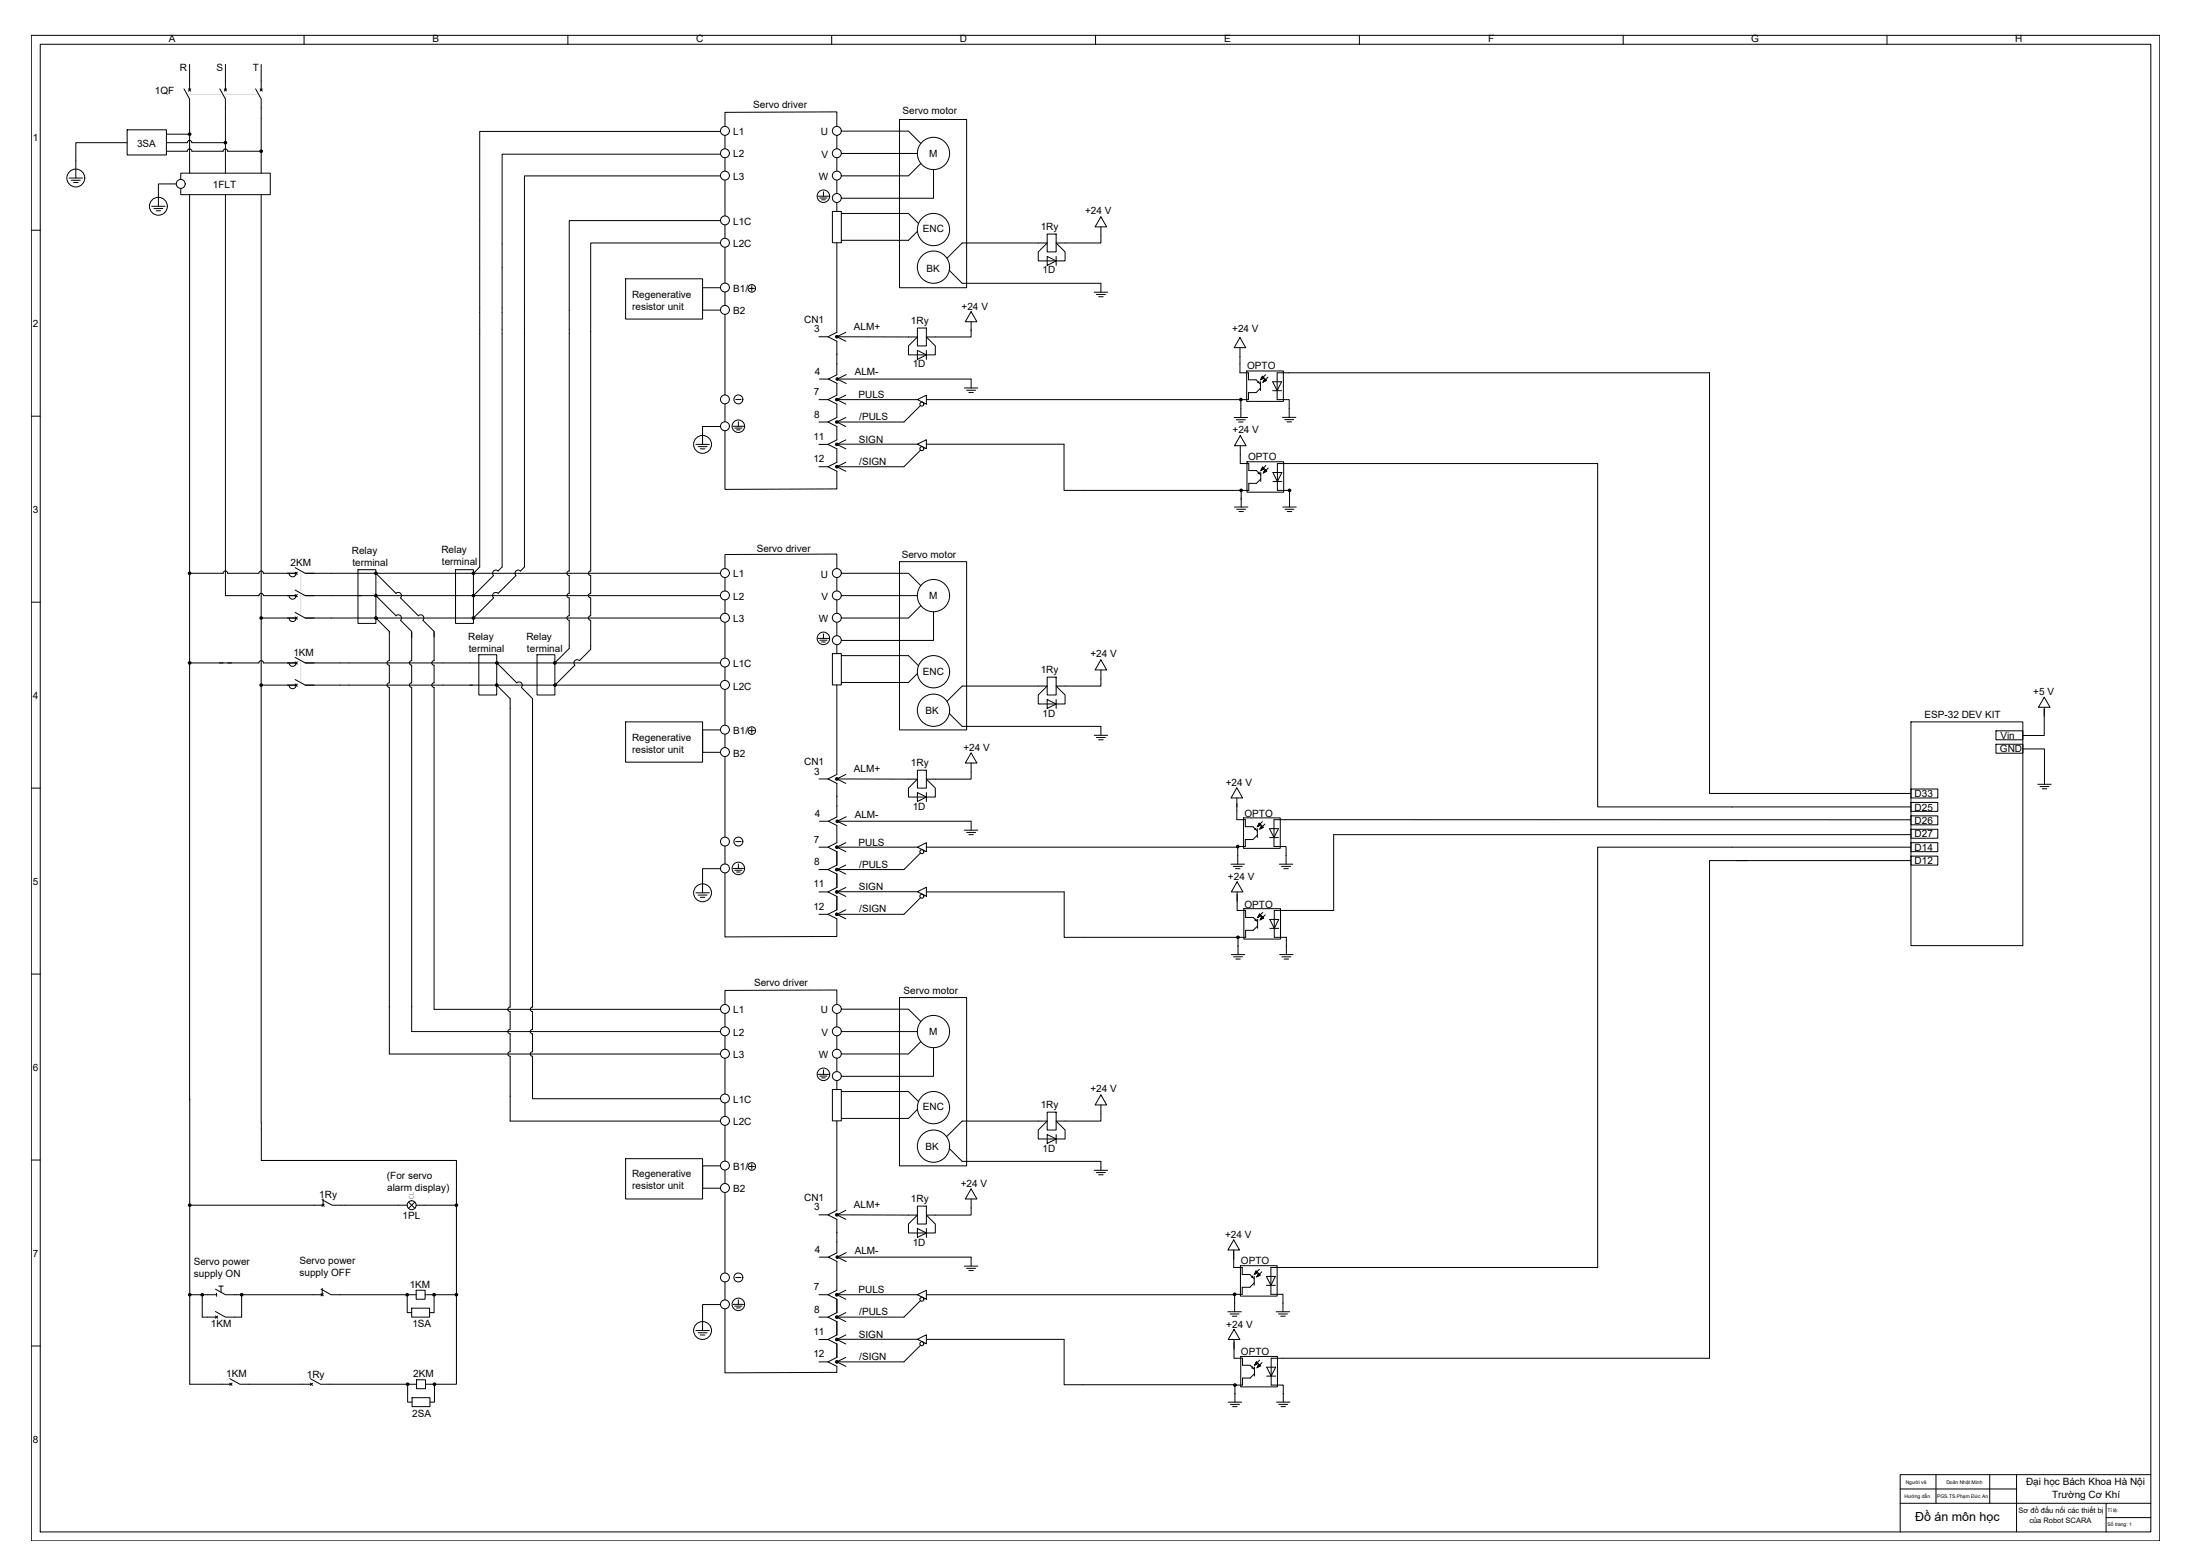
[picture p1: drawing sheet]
<svg xmlns="http://www.w3.org/2000/svg" width="1189mm" height="841mm" viewBox="0 0 1189 841" stroke-linecap="round" stroke-linejoin="round" font-family="sans-serif">
<!-- layer: 0 -->
<g fill="none" stroke="#000" stroke-width=".54">
<path d="M17 19h1155v817h-1155zM165 19v5M308 19v5M451 19v5M594 19v5M738 19v5M881 19v5M1024 19v5M22 24h1145v807h-1145zM69 70h21v14h-21zM393 69v-8h61v8M393 73v8"/>
<path d="M454 73v8M488 65h37v91h-37zM98 97v-3h49v12h-49v-4M393 86v7M393 98v19M454 86v7M454 98v7M444 106h6M445 107h4M446 108h2M447 104v2M452 115h5v17h-5z"/>
<path d="M454 110v5M17 125h5M393 122v7M393 134v20M454 132v48l-5 3 5 2v18l-5 3 5 2v6l-5 3 5 2v8l-5 2 5 2v8l-5 2 5 3v7l-5 2 5 3v9l-61 1v-32M339 151h42v22h-42zM393 158v8M406 156h3M408 155v3M393 171v43M444 183h5M459 180l-5 3 5 2"/>
<path d="M673 197v5h4v4h5M393 219v10M399 217h3M444 217h5M445 206h4M459 214l-5 3 5 2M459 203l-5 3 5 2M498 217l5-3v5zM673 217v5M676 201h20v17h-20zM682 213h-5v4h-4M693 217h7v5"/>
<path d="M693 202h6M17 226h5M398 231h6M399 232h4M400 233h2M401 229v2M444 229h5M459 227l-5 2 5 2M459 239l-5 2 5 3M444 241h5M444 253h5M459 251l-5 2 5 3"/>
<path d="M498 241l5-2v4zM673 247v5h5v3h4M677 251h20v16h-20zM693 252h6M673 266v5M682 262h-4v4h-5M693 266h7v5M157 311a1.9 1.9 0 0 0 2 2 1.9 1.9 0 0 0 2-2M194 309h10v29h-10zM247 309h10v29h-10zM393 309v-8h61v8M393 313v8"/>
<path d="M454 313v8M488 305h37v91h-37zM17 327h5M157 323a1.9 1.9 0 0 0 2 2 1.9 1.9 0 0 0 2-2M157 335a1.9 1.9 0 0 0 2 2 1.9 1.9 0 0 0 2-2M393 326v7M393 338v19M454 326v7M454 338v7M157 360a1.9 1.9 0 0 0 2 2 1.9 1.9 0 0 0 2-2M260 355h10v22h-10zM291 355h10v22h-10z"/>
<path d="M444 346h6M445 347h4M446 348h2M447 344v2M452 355h5v17h-5zM454 350v5M157 372a1.9 1.9 0 0 0 2 2 1.9 1.9 0 0 0 2-2M393 362v7M393 374v20M454 372v48l-5 3 5 2v18l-5 3 5 2v9l-5 3 5 2v7l-5 3 5 2v8l-5 2 5 2v8l-5 2 5 3v9h-61v-34M339 392h42v22h-42zM393 398v8"/>
<path d="M406 396h3M408 395v3M1037 392h61v121h-61zM1083 397h15v4h-15zM393 411v43M1083 404h15v5h-15zM17 428h5M444 423h5M459 420l-5 3 5 2M671 440v5h5v4h4M1037 428h14v5h-14zM1037 435h14v5h-14z"/>
<path d="M393 459v10M399 457h3M444 460h5M445 446h4M454 459v1M459 457l-5 3 5 2M459 443l-5 3 5 2M498 460l5-3v5zM672 459v5M675 444h20v16h-20zM680 456h-4v3h-5M691 459h7v5"/>
<path d="M691 445h7M1037 443h14v5h-14zM1037 450h14v5h-14zM1037 457h14v5h-14zM398 471h6M399 472h4M400 473h2M401 469v2M444 472h5M454 471v2M459 469l-5 3 5 2M1037 465h14v4h-14z"/>
<path d="M444 484h5M444 496h5M454 483v2M454 495v2M459 482l-5 2 5 2M459 494l-5 2 5 3M498 484l5-3v5zM671 489v5h5v4h4M675 493h20v17h-20zM691 494h7M672 509v4M676 505v4h-5"/>
<path d="M676 505h4M691 509h7v4M17 529h5M393 545v-8h61v8M393 550v7M454 550v7M488 541h37v92h-37zM393 562v7M393 574v20M454 562v7M454 574v7M393 598v8"/>
<path d="M444 583h6M445 584h4M446 585h2M447 580v3M452 591h5v17h-5zM454 586v5M393 611v19M454 608v49l-5 2 5 3v18l-5 2 5 2v16l-5 3 5 2v7l-5 3 5 2v7l-5 3 5 2v8l-5 2 5 2v4h-61v-35M17 629h5M339 629h42v22h-42zM393 635v7M406 633h3"/>
<path d="M408 631v3M175 651v3M393 647v44M444 659h5M459 657l-5 2 5 3M459 680l-5 2 5 3M175 699v4M393 696v9M399 693h3M445 682h4M669 683v5h5v4h4M673 687h20v16h-20z"/>
<path d="M678 698h-4v4h-5M690 688h6M223 710h10v5h-10zM226 700h5v5h-5zM398 708h6M399 709h4M400 710h2M401 705v3M444 703h5M444 715h5M454 702v1M454 714v1"/>
<path d="M459 700l-5 3 5 2M459 712l-5 3 5 2M498 703l5-3v5zM670 702v5M690 702h6v5M17 730h5M444 727h5M444 739h5M454 726v1M454 738v2M459 724l-5 3 5 2M459 737l-5 2 5 2"/>
<path d="M498 727l5-3v5zM670 732v5h4v4h4M673 736h20v17h-20zM690 737h6M224 758h9v5h-9zM226 749h5v5h-5zM670 752v4M678 748h-4v4h-4M690 752h6v4M1031 816h136M1031 808h63M1050 800v16"/>
<path d="M1080 800v16M1094 800v31M1143 816v15M1167 800h-136v31M1143 823h24"/>
<circle cx="393" cy="71" r="2.4"/>
<circle cx="454" cy="71" r="2.4"/>
<circle cx="98" cy="100" r="2.4"/>
<circle cx="393" cy="83" r="2.4"/>
<circle cx="393" cy="95" r="2.4"/>
<circle cx="454" cy="83" r="2.4"/>
<circle cx="454" cy="95" r="2.4"/>
<circle cx="507" cy="83" r="9"/>
<circle cx="393" cy="120" r="2.4"/>
<circle cx="447" cy="106" r="3"/>
<circle cx="454" cy="107" r="2.4"/>
<circle cx="393" cy="132" r="2.4"/>
<circle cx="507" cy="125" r="9"/>
<circle cx="393" cy="156" r="2.4"/>
<circle cx="408" cy="156" r="2.1"/>
<circle cx="507" cy="145" r="9"/>
<circle cx="393" cy="168" r="2.4"/>
<circle cx="393" cy="217" r="2.4"/>
<circle cx="401" cy="217" r="2.4"/>
<circle cx="500" cy="219" r="1.1"/>
<circle cx="393" cy="231" r="2.4"/>
<circle cx="401" cy="231" r="3"/>
<circle cx="500" cy="243" r="1.1"/>
<circle cx="393" cy="311" r="2.4"/>
<circle cx="454" cy="311" r="2.4"/>
<circle cx="393" cy="323" r="2.4"/>
<circle cx="393" cy="335" r="2.4"/>
<circle cx="454" cy="335" r="2.4"/>
<circle cx="454" cy="323" r="2.4"/>
<circle cx="507" cy="323" r="9"/>
<circle cx="393" cy="360" r="2.4"/>
<circle cx="447" cy="346" r="3"/>
<circle cx="454" cy="347" r="2.4"/>
<circle cx="393" cy="372" r="2.4"/>
<circle cx="507" cy="364" r="9"/>
<circle cx="393" cy="396" r="2.4"/>
<circle cx="408" cy="396" r="2.1"/>
<circle cx="507" cy="385" r="9"/>
<circle cx="393" cy="408" r="2.4"/>
<circle cx="393" cy="457" r="2.4"/>
<circle cx="401" cy="457" r="2.4"/>
<circle cx="393" cy="471" r="2.4"/>
<circle cx="401" cy="471" r="3"/>
<circle cx="500" cy="462" r="1.1"/>
<circle cx="500" cy="486" r="1.1"/>
<circle cx="393" cy="547" r="2.4"/>
<circle cx="393" cy="560" r="2.4"/>
<circle cx="454" cy="560" r="2.4"/>
<circle cx="454" cy="547" r="2.4"/>
<circle cx="507" cy="560" r="9"/>
<circle cx="393" cy="572" r="2.4"/>
<circle cx="454" cy="572" r="2.4"/>
<circle cx="393" cy="596" r="2.4"/>
<circle cx="447" cy="583" r="3"/>
<circle cx="454" cy="584" r="2.4"/>
<circle cx="393" cy="608" r="2.4"/>
<circle cx="507" cy="601" r="9"/>
<circle cx="393" cy="632" r="2.4"/>
<circle cx="408" cy="633" r="2.1"/>
<circle cx="507" cy="622" r="9"/>
<circle cx="393" cy="645" r="2.4"/>
<circle cx="393" cy="693" r="2.4"/>
<circle cx="401" cy="693" r="2.4"/>
<circle cx="393" cy="708" r="2.4"/>
<circle cx="401" cy="708" r="3"/>
<circle cx="500" cy="705" r="1.1"/>
<circle cx="500" cy="729" r="1.1"/>
</g>
<!-- layer: WIRES -->
<g fill="none" stroke="#000" stroke-width=".54">
<path d="M103 35v9M122 35v9M142 35v9M103 59v35M122 59v35M142 59v35M69 77h-28v10M90 77h12a1.2 1.2 0 0 1 1-1 1.2 1.2 0 0 1 1 1h18M90 73h13M391 71h-131v237l-3 3M457 71h36l7 7M90 82h12a1.2 1.2 0 0 1 1-1 1.2 1.2 0 0 1 1 1h17a1.2 1.2 0 0 1 1-1 1.2 1.2 0 0 1 2 1h18"/>
<path d="M96 100h-10v2M391 95h-106v213l-3 2a1.7 1.7 0 0 0-2 0 1.7 1.7 0 0 0 0 2l-10 10a1.7 1.7 0 0 0-2 0 1.7 1.7 0 0 0 0 2l-11 11M391 84h-119v224l-2 2a1.7 1.7 0 0 0-2 0 1.7 1.7 0 0 0 0 2l-11 11M457 83h41M500 89l-7 6h-36M507 92v16h-50M103 106v491M122 106v217h18a1.2 1.2 0 0 1 2-1 1.2 1.2 0 0 1 1 1h18M142 106v524h106v24h-17M391 120h-82v190a1.2 1.2 0 0 0-1 1 1.2 1.2 0 0 0 1 1v10a1.2 1.2 0 0 0-1 1 1.2 1.2 0 0 0 1 1v10M457 116h36l5 5M391 132h-70v178a1.2 1.2 0 0 0-2 1 1.2 1.2 0 0 0 2 1v10a1.2 1.2 0 0 0-2 1 1.2 1.2 0 0 0 2 1v10"/>
<path d="M498 125l-5 5h-36M563 132h-41l-8 8M597 128v4h-19M391 156h-10v12h10M515 147l7 7h75M527 179v4h-19M454 183h39M673 194v3M454 217h44M454 206h73M503 217h170M699 202h229v229h109"/>
<path d="M381 231h10M499 220l-8 9h-37M454 241h44M500 244l-9 9h-37M503 241h74v25h96M699 252h168v186h170M103 311h18a1.2 1.2 0 0 1 1-1 1.2 1.2 0 0 1 2 1h16a1.2 1.2 0 0 1 2-1 1.2 1.2 0 0 1 1 1h18M166 311h225M204 311l11 11a1.7 1.7 0 0 1 2 0 1.7 1.7 0 0 1 0 2l10 10M457 311h36l7 7M142 335h19M166 323h225"/>
<path d="M166 335h225M204 335l7 8v15a1.2 1.2 0 0 0-1 2 1.2 1.2 0 0 0 1 1v10a1.2 1.2 0 0 0-1 1 1.2 1.2 0 0 0 1 1v199h180M204 323l11 11M215 334a1.7 1.7 0 0 1 2 0 1.7 1.7 0 0 1 0 3l6 6v15a1.2 1.2 0 0 0-1 2 1.2 1.2 0 0 0 1 1v10a1.2 1.2 0 0 0-1 1 1.2 1.2 0 0 0 1 1v187h168M227 334a1.7 1.7 0 0 1 2 0 1.7 1.7 0 0 1 0 3l7 6v15a1.4 1.4 0 0 0-2 2 1.2 1.2 0 0 0 2 1v10a1.2 1.2 0 0 0-2 1 1.2 1.2 0 0 0 2 1v175h155M309 334a1.2 1.2 0 0 0-1 1 1.2 1.2 0 0 0 1 2v15l-8 8M321 334a1.2 1.2 0 0 0-2 1 1.4 1.4 0 0 0 2 2v15l-7 6a1.7 1.7 0 0 0-2 0 1.7 1.7 0 0 0 0 3l-11 11M457 323h41M500 329l-7 6h-36M507 332v15h-50M103 360h37M140 360a1.4 1.4 0 0 1 2-2 1.2 1.2 0 0 1 1 2"/>
<path d="M143 360h18M166 360h225M270 360l10 11a1.7 1.7 0 0 1 3 0 1.7 1.7 0 0 1 0 2l6 6v9M457 356h36l5 5M142 372h19M166 372h225M270 372l7 7v167a1.2 1.2 0 0 0-1 2 1.2 1.2 0 0 0 1 1v10M498 365l-5 5h-36M563 372h-41l-8 9M597 368v4h-19M289 384v162a1.2 1.2 0 0 0-1 2 1.2 1.2 0 0 0 1 1v10M381 397v12"/>
<path d="M391 396h-10v12h10M515 387l7 7h75M1109 385v14h-12M527 419v4h-19M1098 406h11v15M454 423h39M671 436v4M454 460h44M454 446h73M503 460h169M698 445h339M1037 453h-313v41h-26"/>
<path d="M1037 460h-170v228h-171M391 471h-10v4M499 463l-8 9h-37M942 467h95M948 467h-20v270h-232M454 484h44M454 496h37M500 487l-9 9M503 484h74v25h95M671 485v4M277 558a1.2 1.2 0 0 0-1 2 1.2 1.2 0 0 0 1 1v10a1.2 1.2 0 0 0-1 1 1.2 1.2 0 0 0 1 1v35h114M289 558a1.2 1.2 0 0 0-1 2 1.2 1.2 0 0 0 1 1v10a1.2 1.2 0 0 0-1 1 1.2 1.2 0 0 0 1 1v23h102"/>
<path d="M457 548h36l7 6M457 560h41M500 565l-7 7h-36M507 568v16h-50M103 596v58h67M457 592h36l5 6M498 602l-5 5h-36M563 608h-41l-8 9M597 604v4h-19M381 634v12M391 633h-10v12h10M515 623l7 7h75"/>
<path d="M103 654v97h17M185 654h31M248 654v49M454 659h39M527 655v4h-19M669 679v4M454 682h73M103 703h10M110 703v12h3M127 703h43M131 703v12h-4M185 703h41"/>
<path d="M221 703v9h2M231 703h17M236 703v9h-3M248 703v48h-17M391 708h-10v4M454 703h44M499 706l-8 9h-37M503 703h167M454 727h44M500 730l-9 9h-37M503 727h74v24h93M670 728v4"/>
<path d="M135 751h29M179 751h47M221 751v10h3M236 751v10h-3"/>
</g>
<!-- layer: SYMS -->
<g fill="none" stroke="#000" stroke-width=".54">
<path d="M100 48l3 6v5M102 48l1 1M103 44v5M103 48l-1 1M119 48l3 6v5M122 48l1 1M122 44v5M123 48l-1 1M139 48l3 6v5M141 48l1 1M142 44v5M142 48l-1 1"/>
<path d="M38 97h7M39 98h5M40 99h2M41 87v10M82 112h8M84 113h4M85 114h2M86 102v10M597 118l4 5h-7zM563 132h5l-5 5v5h15v-5l-5-5h5M568 127h5v10h-5zM568 139l5 3-5 2z"/>
<path d="M573 139v5M597 123v5M594 159h7M595 160h5M597 154v5M498 178h5v10h-5zM527 169l3 6h-6zM527 175v4M596 161h3M493 183h5l-5 5v5h15v-5l-5-5h5M498 190l5 3-5 2zM503 190v5"/>
<path d="M673 183l3 6h-6zM673 189v5M523 211h8M525 212h4M526 213h2M527 206v5M682 206l2 2M683 207v1l-1-1M684 207v5M684 211l-2 2M685 204l1 1-2 1zM686 206h1l-2 1z"/>
<path d="M687 203l-2 2M688 205l-1 1M691 207h4l-2 5zM691 212h4M693 202v15M381 231v10M670 227h7M671 228h5M672 229h3M673 236l3 6h-6zM673 222v5M696 226h7"/>
<path d="M697 228h5M698 229h3M700 222v4M378 241h7M379 242h5M380 244h2M673 242v5M682 255l2 3M683 256v1M684 256v5M684 260l-2 2M685 253l1 1-2 1z"/>
<path d="M686 255l1 1-1 1zM687 253l-1 1M688 254l-1 1M691 256h5l-3 5zM693 252v14M670 275h7M671 276h5M672 278h3M673 270v5M691 261h5M696 275h7M697 276h5"/>
<path d="M698 278h3M700 270v5M156 311h5M160 308l6 3h4M160 310l1 2M161 310l-1 2M156 323h5M156 335h5M160 320l6 3h4M160 332l6 3h4M160 323l1 1M160 335l1 1"/>
<path d="M161 323l-1 1M161 335l-1 1M156 360h5M160 357l6 3h4M160 359l1 1M161 359l-1 1M597 358l4 6h-7zM156 372h5M160 369l6 3h4M160 371l1 1M161 371l-1 1M563 372h5l-5 5v5h15v-5l-5-5h5"/>
<path d="M568 367h5v10h-5zM568 380l5 2-5 2zM573 380v4M597 364v4M1109 378l3 6h-6zM594 399h7M597 394v5M1109 384v5M498 418h5v10h-5zM527 409l3 5h-6zM527 414v5M595 400h5"/>
<path d="M596 401h3M493 423h5l-5 5v4h15v-4l-5-5h5M498 430l5 2-5 3zM503 430v5M671 428l3 5h-6zM671 433v5M1106 426h7M1107 427h5M1108 428h3M1109 421v5M523 450h8M525 452h4"/>
<path d="M526 453h2M527 446v4M680 449l2 2M681 449v1M682 450v4M682 453l-2 3M683 447l1 1h-2zM685 448v1l-1 1zM685 446l-1 1M686 447l-1 1M689 450h5l-3 4zM689 454h5"/>
<path d="M691 445v14M381 475v9M668 469h7M669 470h5M670 471h3M671 478l3 6h-6zM672 464v5M694 469h7M695 470h5M697 471h2M698 464v5M378 484h7"/>
<path d="M379 486h5M380 487h2M671 484v5M680 498l2 2M681 499h1h-1M682 499v5M683 496l1 1-1 1zM685 497l1 1-2 1zM685 495l-1 1M686 496l-1 2M689 499h5l-3 5zM691 494v15"/>
<path d="M668 518h7M669 519h5M672 513v5M682 502l-2 3M689 504h5M694 518h8M696 519h4M698 513v5M671 520h2M697 520h2M597 594l4 6h-7zM597 600v4"/>
<path d="M563 608h5l-5 5v5h15v-5l-5-5h5M568 603h5v10h-5zM568 616l5 2-5 2zM573 616v4M594 635h7M595 636h5M596 637h3M597 630v5M170 654h5M175 651l5 3h5M175 653l1 2M176 653l-1 2"/>
<path d="M216 654h5M222 652l3 4M225 652l-3 4M226 654h5M493 659h5l-5 5v5h15v-5l-5-5h5M498 654h5v10h-5zM527 645l3 6h-6zM527 651v4M498 667l5 2-5 2zM503 667v4M669 673l4 5h-7zM669 678v5"/>
<path d="M117 699l5 4h5M119 698h2M120 698v3M174 699l6 4h5M523 687h8M525 688h4M526 689h2M527 682v5M678 692l3 2M680 692v1h-1M681 693v4M681 696l-3 2"/>
<path d="M682 690v1h-1zM683 691l1 1-2 1zM683 689l-1 1M685 690l-2 1M687 693h5l-2 4zM687 697h5M690 688v14M113 703h5M113 715h5M117 712l5 3h5M117 714l1 1M118 702v1"/>
<path d="M118 714l-1 1M170 703h5M174 702l1 1M175 702l-1 1M381 712v10M666 712h8M668 713h4M669 714h2M670 707v5M693 712h7M694 713h5M695 714h2"/>
<path d="M696 707v5M378 722h7M379 723h5M380 724h2M670 721l3 6h-7zM670 727v5M682 739l1 1-2 1zM683 738l-1 1M685 739l-2 2M690 737v15M120 751h5M125 748l5 3h5"/>
<path d="M125 750l1 2M126 750l-1 2M164 751h5M168 748l6 3h5M168 750l2 2M170 750l-2 2M670 756v5M678 741l3 2M680 742h-1M681 742v5M681 745l-3 3M683 740l1 1-2 1z"/>
<path d="M687 742h5l-2 5zM687 747h5M696 756v5M666 761h8M668 762h5M669 763h2M693 761h7M694 762h5M695 763h3"/>
<circle cx="103" cy="73" r=".7"/>
<circle cx="103" cy="73" r=".4"/>
<circle cx="103" cy="73" r=".2"/>
<circle cx="122" cy="77" r=".7"/>
<circle cx="122" cy="77" r=".4"/>
<circle cx="122" cy="77" r=".2"/>
<circle cx="41" cy="97" r="5"/>
<circle cx="142" cy="82" r=".7"/>
<circle cx="142" cy="82" r=".4"/>
<circle cx="142" cy="82" r=".2"/>
<circle cx="86" cy="112" r="5"/>
<circle cx="454" cy="183" r=".7"/>
<circle cx="454" cy="183" r=".4"/>
<circle cx="454" cy="183" r=".2"/>
<circle cx="454" cy="217" r=".7"/>
<circle cx="454" cy="217" r=".4"/>
<circle cx="454" cy="217" r=".2"/>
<circle cx="454" cy="206" r=".7"/>
<circle cx="454" cy="206" r=".4"/>
<circle cx="454" cy="206" r=".2"/>
<circle cx="673" cy="217" r=".7"/>
<circle cx="673" cy="217" r=".4"/>
<circle cx="673" cy="217" r=".2"/>
<circle cx="454" cy="229" r=".7"/>
<circle cx="454" cy="229" r=".4"/>
<circle cx="454" cy="229" r=".2"/>
<circle cx="381" cy="241" r="5"/>
<circle cx="454" cy="241" r=".7"/>
<circle cx="454" cy="253" r=".7"/>
<circle cx="454" cy="253" r=".4"/>
<circle cx="454" cy="241" r=".4"/>
<circle cx="454" cy="241" r=".2"/>
<circle cx="454" cy="253" r=".2"/>
<circle cx="673" cy="266" r=".7"/>
<circle cx="673" cy="266" r=".4"/>
<circle cx="673" cy="266" r=".2"/>
<circle cx="700" cy="266" r=".7"/>
<circle cx="700" cy="266" r=".4"/>
<circle cx="700" cy="266" r=".2"/>
<circle cx="103" cy="311" r=".7"/>
<circle cx="103" cy="311" r=".4"/>
<circle cx="103" cy="311" r=".2"/>
<circle cx="204" cy="311" r=".7"/>
<circle cx="204" cy="311" r=".4"/>
<circle cx="204" cy="311" r=".2"/>
<circle cx="257" cy="311" r=".7"/>
<circle cx="257" cy="311" r=".4"/>
<circle cx="257" cy="311" r=".2"/>
<circle cx="142" cy="335" r=".7"/>
<circle cx="142" cy="335" r=".4"/>
<circle cx="142" cy="335" r=".2"/>
<circle cx="204" cy="335" r=".7"/>
<circle cx="204" cy="323" r=".7"/>
<circle cx="204" cy="323" r=".4"/>
<circle cx="204" cy="335" r=".4"/>
<circle cx="204" cy="335" r=".2"/>
<circle cx="204" cy="323" r=".2"/>
<circle cx="257" cy="335" r=".7"/>
<circle cx="257" cy="323" r=".7"/>
<circle cx="257" cy="323" r=".4"/>
<circle cx="257" cy="335" r=".4"/>
<circle cx="257" cy="323" r=".2"/>
<circle cx="257" cy="335" r=".2"/>
<circle cx="103" cy="360" r=".7"/>
<circle cx="103" cy="360" r=".4"/>
<circle cx="103" cy="360" r=".2"/>
<circle cx="270" cy="360" r=".7"/>
<circle cx="270" cy="360" r=".4"/>
<circle cx="270" cy="360" r=".2"/>
<circle cx="301" cy="360" r=".7"/>
<circle cx="301" cy="360" r=".4"/>
<circle cx="301" cy="360" r=".2"/>
<circle cx="142" cy="372" r=".7"/>
<circle cx="142" cy="372" r=".4"/>
<circle cx="142" cy="372" r=".2"/>
<circle cx="269" cy="372" r=".7"/>
<circle cx="269" cy="372" r=".4"/>
<circle cx="269" cy="372" r=".2"/>
<circle cx="301" cy="372" r=".7"/>
<circle cx="301" cy="372" r=".4"/>
<circle cx="301" cy="372" r=".2"/>
<circle cx="454" cy="423" r=".7"/>
<circle cx="454" cy="423" r=".4"/>
<circle cx="454" cy="423" r=".2"/>
<circle cx="454" cy="460" r=".7"/>
<circle cx="454" cy="460" r=".4"/>
<circle cx="454" cy="460" r=".2"/>
<circle cx="454" cy="446" r=".7"/>
<circle cx="454" cy="446" r=".4"/>
<circle cx="454" cy="446" r=".2"/>
<circle cx="672" cy="459" r=".7"/>
<circle cx="672" cy="459" r=".4"/>
<circle cx="672" cy="459" r=".2"/>
<circle cx="454" cy="472" r=".7"/>
<circle cx="454" cy="472" r=".4"/>
<circle cx="454" cy="472" r=".2"/>
<circle cx="381" cy="484" r="5"/>
<circle cx="454" cy="496" r=".7"/>
<circle cx="454" cy="484" r=".7"/>
<circle cx="454" cy="484" r=".4"/>
<circle cx="454" cy="496" r=".4"/>
<circle cx="454" cy="484" r=".2"/>
<circle cx="454" cy="496" r=".2"/>
<circle cx="672" cy="509" r=".7"/>
<circle cx="672" cy="509" r=".4"/>
<circle cx="672" cy="509" r=".2"/>
<circle cx="103" cy="654" r=".7"/>
<circle cx="103" cy="654" r=".4"/>
<circle cx="103" cy="654" r=".2"/>
<circle cx="223" cy="654" r="2.4"/>
<circle cx="248" cy="654" r=".7"/>
<circle cx="248" cy="654" r=".4"/>
<circle cx="248" cy="654" r=".2"/>
<circle cx="454" cy="659" r=".7"/>
<circle cx="454" cy="659" r=".4"/>
<circle cx="454" cy="659" r=".2"/>
<circle cx="454" cy="682" r=".7"/>
<circle cx="454" cy="682" r=".4"/>
<circle cx="454" cy="682" r=".2"/>
<circle cx="103" cy="703" r=".7"/>
<circle cx="103" cy="703" r=".4"/>
<circle cx="103" cy="703" r=".2"/>
<circle cx="110" cy="703" r=".7"/>
<circle cx="110" cy="703" r=".4"/>
<circle cx="110" cy="703" r=".2"/>
<circle cx="131" cy="703" r=".7"/>
<circle cx="131" cy="703" r=".4"/>
<circle cx="131" cy="703" r=".2"/>
<circle cx="221" cy="703" r=".7"/>
<circle cx="221" cy="703" r=".4"/>
<circle cx="221" cy="703" r=".2"/>
<circle cx="236" cy="703" r=".7"/>
<circle cx="236" cy="703" r=".4"/>
<circle cx="236" cy="703" r=".2"/>
<circle cx="248" cy="703" r=".7"/>
<circle cx="248" cy="703" r=".4"/>
<circle cx="248" cy="703" r=".2"/>
<circle cx="454" cy="703" r=".7"/>
<circle cx="454" cy="715" r=".7"/>
<circle cx="454" cy="715" r=".4"/>
<circle cx="454" cy="703" r=".4"/>
<circle cx="454" cy="715" r=".2"/>
<circle cx="454" cy="703" r=".2"/>
<circle cx="670" cy="702" r=".7"/>
<circle cx="670" cy="702" r=".4"/>
<circle cx="670" cy="702" r=".2"/>
<circle cx="381" cy="722" r="5"/>
<circle cx="454" cy="739" r=".7"/>
<circle cx="454" cy="727" r=".7"/>
<circle cx="454" cy="727" r=".4"/>
<circle cx="454" cy="739" r=".4"/>
<circle cx="454" cy="727" r=".2"/>
<circle cx="454" cy="739" r=".2"/>
<circle cx="221" cy="751" r=".7"/>
<circle cx="221" cy="751" r=".4"/>
<circle cx="221" cy="751" r=".2"/>
<circle cx="236" cy="751" r=".7"/>
<circle cx="236" cy="751" r=".4"/>
<circle cx="236" cy="751" r=".2"/>
<circle cx="670" cy="752" r=".7"/>
<circle cx="670" cy="752" r=".4"/>
<circle cx="670" cy="752" r=".2"/>
</g>
<!-- layer: LINK -->
<path d="M102 51h18M122 51h17M163 311v10M163 323v10M163 359v10" fill="none" stroke="#dcdcdc" stroke-width=".54"/>
<!-- layer: SYMS -->
<path d="M685 204l1 1-2 1zM686 206h1l-2 1zM685 253l1 1-2 1zM686 255l1 1-1 1zM683 447l1 1h-2zM685 448v1l-1 1zM683 496l1 1-1 1zM685 497l1 1-2 1zM682 690v1h-1zM683 691l1 1-2 1zM682 739l1 1-2 1zM683 740l1 1-2 1z" fill="#000" stroke="#000" stroke-width=".54"/>
<text font-size="6.8" x="1039" y="825">Đồ án môn học</text>
<g font-size="5.4">
<text x="92" y="23">A</text>
<text x="235" y="23">B</text>
<text x="378" y="23">C</text>
<text x="521" y="23">D</text>
<text x="664" y="23">E</text>
<text x="808" y="23">F</text>
<text x="950" y="23">G</text>
<text x="1094" y="23">H</text>
<text x="98" y="39">R</text>
<text x="117" y="39">S</text>
<text x="137" y="39">T</text>
<text x="84" y="51">1QF</text>
<text x="409" y="58">Servo driver</text>
<text x="490" y="62">Servo motor</text>
<text x="18" y="76">1</text>
<text x="398" y="73">L1</text>
<text x="445" y="73">U</text>
<text x="74" y="80">3SA</text>
<text x="398" y="85">L2</text>
<text x="446" y="86">V</text>
<text x="504" y="85">M</text>
<text x="115" y="102">1FLT</text>
<text x="398" y="98">L3</text>
<text x="444" y="98">W</text>
<text x="589" y="116">+24 V</text>
<text x="398" y="122">L1C</text>
<text x="565" y="125">1Ry</text>
<text x="501" y="126">ENC</text>
<text x="398" y="134">L2C</text>
<text x="503" y="147">BK</text>
<text x="566" y="148">1D</text>
<text x="343" y="161">Regenerative</text>
<text x="398" y="158">B1/</text>
<text x="343" y="168">resistor unit</text>
<text x="398" y="171">B2</text>
<text x="522" y="168">+24 V</text>
<text x="18" y="177">2</text>
<text x="436" y="175">CN1</text>
<text x="463" y="179">ALM+</text>
<text x="494" y="176">1Ry</text>
<text x="442" y="180">3</text>
<text x="669" y="180">+24 V</text>
<text x="442" y="203">4</text>
<text x="464" y="204">ALM-</text>
<text x="495" y="199">1D</text>
<text x="677" y="200">OPTO</text>
<text x="442" y="214">7</text>
<text x="466" y="216">PULS</text>
<text x="442" y="227">8</text>
<text x="466" y="228">/PULS</text>
<text x="441" y="239">11</text>
<text x="669" y="235">+24 V</text>
<text x="466" y="240">SIGN</text>
<text x="441" y="251">12</text>
<text x="677" y="250">OPTO</text>
<text x="466" y="252">/SIGN</text>
<text x="18" y="278">3</text>
<text x="411" y="299">Servo driver</text>
<text x="191" y="301">Relay</text>
<text x="239" y="300">Relay</text>
<text x="489" y="303">Servo motor</text>
<text x="158" y="307">2KM</text>
<text x="191" y="307">terminal</text>
<text x="240" y="307">terminal</text>
<text x="398" y="313">L1</text>
<text x="445" y="313">U</text>
<text x="398" y="325">L2</text>
<text x="446" y="326">V</text>
<text x="504" y="325">M</text>
<text x="398" y="338">L3</text>
<text x="444" y="338">W</text>
<text x="254" y="347">Relay</text>
<text x="286" y="347">Relay</text>
<text x="254" y="354">terminal</text>
<text x="286" y="354">terminal</text>
<text x="159" y="356">1KM</text>
<text x="592" y="357">+24 V</text>
<text x="398" y="362">L1C</text>
<text x="565" y="365">1Ry</text>
<text x="501" y="366">ENC</text>
<text x="398" y="374">L2C</text>
<text x="1103" y="377">+5 V</text>
<text x="18" y="379">4</text>
<text x="502" y="387">BK</text>
<text x="566" y="389">1D</text>
<text x="1044" y="389">ESP-32 DEV KIT</text>
<text x="343" y="402">Regenerative</text>
<text x="398" y="398">B1/</text>
<text x="1085" y="401">Vin</text>
<text x="523" y="408">+24 V</text>
<text x="343" y="408">resistor unit</text>
<text x="398" y="411">B2</text>
<text x="1085" y="408">GND</text>
<text x="436" y="415">CN1</text>
<text x="463" y="419">ALM+</text>
<text x="494" y="416">1Ry</text>
<text x="442" y="420">3</text>
<text x="665" y="426">+24 V</text>
<text x="1039" y="432">D33</text>
<text x="442" y="443">4</text>
<text x="464" y="444">ALM-</text>
<text x="495" y="439">1D</text>
<text x="675" y="443">OPTO</text>
<text x="1039" y="440">D25</text>
<text x="1039" y="447">D26</text>
<text x="1039" y="454">D27</text>
<text x="442" y="457">7</text>
<text x="466" y="459">PULS</text>
<text x="1039" y="462">D14</text>
<text x="442" y="469">8</text>
<text x="466" y="471">/PULS</text>
<text x="1039" y="469">D12</text>
<text x="666" y="478">+24 V</text>
<text x="18" y="480">5</text>
<text x="441" y="482">11</text>
<text x="466" y="483">SIGN</text>
<text x="441" y="494">12</text>
<text x="466" y="495">/SIGN</text>
<text x="675" y="493">OPTO</text>
<text x="409" y="535">Servo driver</text>
<text x="490" y="539">Servo motor</text>
<text x="398" y="549">L1</text>
<text x="445" y="550">U</text>
<text x="398" y="562">L2</text>
<text x="446" y="562">V</text>
<text x="504" y="562">M</text>
<text x="398" y="574">L3</text>
<text x="444" y="574">W</text>
<text x="18" y="581">6</text>
<text x="592" y="593">+24 V</text>
<text x="398" y="598">L1C</text>
<text x="501" y="603">ENC</text>
<text x="565" y="601">1Ry</text>
<text x="398" y="611">L2C</text>
<text x="502" y="624">BK</text>
<text x="566" y="625">1D</text>
<text x="398" y="635">B1/</text>
<text x="210" y="640">(For servo</text>
<text x="343" y="639">Regenerative</text>
<text x="210" y="646">alarm display)</text>
<text x="343" y="645">resistor unit</text>
<text x="398" y="647">B2</text>
<text x="521" y="644">+24 V</text>
<text x="173" y="650">1Ry</text>
<text x="436" y="651">CN1</text>
<text x="494" y="652">1Ry</text>
<text x="442" y="657">3</text>
<text x="463" y="655">ALM+</text>
<text x="218" y="661">1PL</text>
<text x="665" y="672">+24 V</text>
<text x="495" y="676">1D</text>
<text x="18" y="682">7</text>
<text x="442" y="680">4</text>
<text x="464" y="680">ALM-</text>
<text x="105" y="687">Servo power</text>
<text x="162" y="686">Servo power</text>
<text x="673" y="686">OPTO</text>
<text x="105" y="693">supply ON</text>
<text x="163" y="693">supply OFF</text>
<text x="222" y="699">1KM</text>
<text x="442" y="700">7</text>
<text x="466" y="702">PULS</text>
<text x="442" y="712">8</text>
<text x="466" y="714">/PULS</text>
<text x="224" y="720">1SA</text>
<text x="114" y="720">1KM</text>
<text x="441" y="724">11</text>
<text x="466" y="726">SIGN</text>
<text x="665" y="721">+24 V</text>
<text x="441" y="737">12</text>
<text x="466" y="738">/SIGN</text>
<text x="673" y="735">OPTO</text>
<text x="123" y="747">1KM</text>
<text x="166" y="748">1Ry</text>
<text x="224" y="747">2KM</text>
<text x="224" y="769">2SA</text>
<text x="18" y="783">8</text>
<text x="1099" y="806">Đại học Bách Khoa Hà Nội</text>
<text x="1113" y="813">Trường Cơ Khí</text>
</g>
<g font-size="4.1">
<text x="1095" y="821">Sơ đồ đấu nối các thiết bị</text>
<text x="1101" y="826">của Robot SCARA</text>
</g>
<text font-size="3.7" x="225" y="650" transform="rotate(-90 225 650)">CL</text>
<g font-size="2.7">
<text x="1034" y="805">Người vẽ</text>
<text x="1056" y="805">Doãn Nhật Minh</text>
<text x="1033" y="813">Hướng dẫn</text>
<text x="1051" y="813">PGS.TS.Phạm Đức An</text>
<text x="1144" y="820">Tỉ lệ:</text>
<text x="1144" y="828">Số trang: 1</text>
</g>
</svg>
